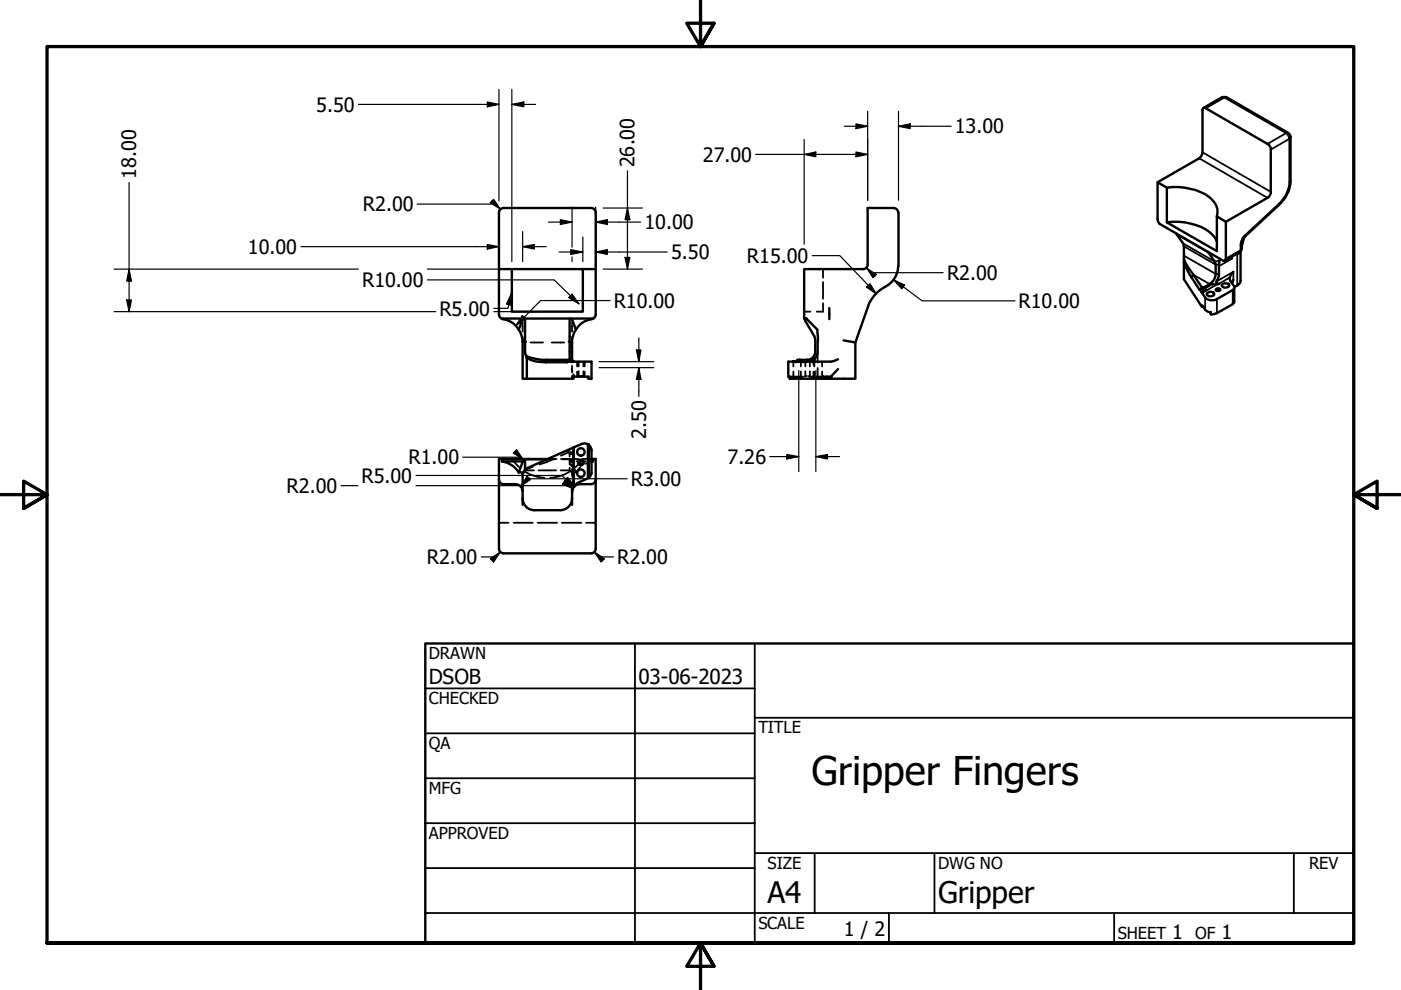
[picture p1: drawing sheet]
<svg xmlns="http://www.w3.org/2000/svg" width="297mm" height="210mm" viewBox="0 0 297 210" stroke-linecap="round" stroke-linejoin="round" font-family="sans-serif">
<!-- layer: Hidden (ANSI) -->
<g fill="none" stroke="#000" stroke-width=".38">
<path d="M174.5 57.1v1.8M174.5 59.8v3.5M110.8 72.2l.3 .2 .5 .1M110.8 68.4v.3M110.8 68.9v1.4M110.8 71.5v1.1M112.5 72.6h2.6M117 72.6h2.6M120.3 76.7v.1M120.3 76.7h.1M121.3 72.2l-.3 .2-.5 .1M121.3 68.4v.3"/>
<path d="M121.3 68.9v1.4M121.3 71.5v1.1M121.3 76.2v.7M121.3 77.6v1.4M121.3 79.7v.6M121.3 78.3v.5M121.5 79.3l.4 .6M122.4 76.7v1M122.4 78.8v1.1M122.6 79.8v.1M122.6 79.7h.4M122.7 76.7v1"/>
<path d="M122.7 78.7v1M123.7 78.7v1h-.4M123.7 76.7v1M123.8 79.8v.1M124 76.7v1M124 78.8v1.1M167.4 79.9h2.8M168 79.9h.1M168.2 76.7v1M168.2 78.8v1.1M168.6 76.7h.1M168.7 76.7v.1"/>
<path d="M168.8 76.6l-.1 .2h.7M169.8 76.7v1M169.8 78.8v1.1M170 76.8h.7M170.5 66.1h1.3M170.6 79.8v.1M170.7 79.7h.4M170.8 76.7v1M170.8 78.7v1M170.8 76.7l-.1 .1M171.1 76.3l-.1 .2M171.3 76.7l-.6 .1"/>
<path d="M171.4 79.7h.4M171.6 79.9h2.8M171.7 76.7v1M171.7 78.7v1M171.8 79.8v.1M172.5 75.9l-.5 .5M172.5 75.9v1.5M172.5 78.8v1.5M172.5 75.7v.2M172.7 75.4l-.1 .2M172.7 76.7v1M172.7 78.8v1.1"/>
<path d="M173.4 74.6v2.3M173.4 78v2.3M174.3 76.7v1M174.3 78.8v1.1M174.5 64.3v1.8h-1.3M108.5 97.3l1.6 1.8M111.1 99.8a7.8 7.8 0 0 0 4.3 1.5M111.3 99.7h1.9M113 99l-1.5 .5M114.2 99.7h3.7M115.7 97.5l.1 .2M115.9 97.8l.1 .2"/>
<path d="M116 98l-1.6 .5M116 97.4h1.6M116.1 97.3h1.9M117.4 97.3l-1.4 .7M118.9 99.7h1.9M118.9 97.3h3.7M119.2 97.4h1.6M120.3 95.5v.1M120.3 95.6h.4M120.6 95.9l-1.7 .7M120.7 96l.1 .2M120.8 99.2v.5l.2 .2"/>
<path d="M120.8 96.2v.6M120.8 97.4v1.1M120.8 98v.1M120.8 97.4l.1 .1M120.9 98.3l.3 .5M121 99.8a7.8 7.8 0 0 1-4.4 1.5M121 95.8l.2 .3M121.1 97.7l.1 .1M121.2 96.2h.1M121.2 97.8l.3 .9M121.2 97.8h.5M121.3 96.2h.1"/>
<path d="M121.3 96.2v.1M121.4 99.3l-.1 .2v1.4M121.4 99.1l.3 .6M121.8 99.4l.3 .8M122.2 97.8h.5M123 99.1l-.9 1.1-.2-.1M123.6 97.8h.6M124.8 97.8h.6M125.4 97.9l-1.3 .4M125.4 97.3h-1.8l-1.6 1.8M167.4 80.2v.1M167.5 80.2h2.7"/>
<path d="M168 80v.2M171.6 80.2h2.8M174.4 80.2v.1M105.8 110.8h2M108.9 110.8h4.1M114 110.8h4.1M119.1 110.8h4.2M121.2 100l.2 .2M121.3 102.3v1.4M121.3 103.8v.4M121.7 103.2l-.2 .3M121.7 100.1l-.2 .1"/>
<path d="M124.3 110.8h2"/>
</g>
<g fill="#000">
<circle cx="120.3" cy="76.8" r=".19"/>
<circle cx="123.7" cy="79.7" r=".19"/>
<circle cx="168.1" cy="76.6" r=".19"/>
<circle cx="168.2" cy="76.7" r=".19"/>
<circle cx="168.7" cy="76.7" r=".19"/>
<circle cx="169.4" cy="76.7" r=".19"/>
<circle cx="169.4" cy="76.6" r=".19"/>
<circle cx="174.4" cy="79.9" r=".19"/>
<circle cx="120.8" cy="96.3" r=".19"/>
<circle cx="120.8" cy="96.2" r=".19"/>
<circle cx="121.2" cy="96.1" r=".19"/>
<circle cx="121.2" cy="96.2" r=".19"/>
<circle cx="121.3" cy="96.2" r=".19"/>
<circle cx="167.5" cy="80.2" r=".19"/>
<circle cx="168.1" cy="80.3" r=".19"/>
<circle cx="174.4" cy="80.2" r=".19"/>
<circle cx="121.3" cy="100.2" r=".19"/>
</g>
<!-- layer: Visible (ANSI) -->
<g fill="none" stroke="#000" stroke-width=".51">
<path d="M245.4 38.6l2 1.2M247.4 39.8v7.4l10.6 6v-7.3M247.4 39.8a13.2 13.2 0 0 1 8.9 2 3.7 3.7 0 0 1 1.7 4.1M255.1 22.9l.6 .1 13 7.5a1.4 1.4 0 0 1 .7 1.2v9a1.63 1.63 0 0 1-.7 1.2l-8.8 5.1v7.8l-.2 .5h-.2l-13.6-7.8-.4-.7-.1-8.2 8.9-5a1.63 1.63 0 0 0 .7-1.3v-9zM259.1 20.7l.5-.2 .4 .2M259.1 20.6l-4 2.3M260 20.6l13.1 7.6M273.1 28.2l.4 .4 .1 .5M273.6 29.1v9.2a7.6 7.6 0 0 1-2.5 5.2l-7.4 7a3 3 0 0 0-.4 2.2M105.8 45.1v21.5M105.8 57.1h2.7M106.8 44.1a.98 .98 0 0 0-1 1"/>
<path d="M106.8 44.1h18.5a.98 .98 0 0 1 1 1M108.5 57.1h15.1v9h-15.1zM123.6 57.1h2.7M126.3 45.1v21.5M183 57.1h-12.5v10.4h.5l2.3 2.4 .1 1.6-.1 3.4-.2 .7-.4 .6M184 56.1a.98 .98 0 0 1-1 1M189.5 44.1a.98 .98 0 0 1 .9 1M189.5 44.1h-5.5v12M190.4 56.3a5 5 0 0 1-2.7 4.5M190.5 45.1v11.3M247.4 47.2a12.9 12.9 0 0 1 9 2l1.2 1.3 .4 .7M249.4 49.5l1.6 2.4v3.8"/>
<path d="M251 55.7l1.6 3.1M251 55.7v3.5l3.8 5.9 .1-.4a2.01 2.01 0 0 0 1.8 1.5M251 55l1 1.9 1 1.4M253 58.3l1.9 2.7 .4-.1 1.2-.7M253 58.3l-.4 .5M256.1 53.4l.1 .2a4.8 4.8 0 0 1 1.3 5.5l-1 1.1M258 45.9l1.9 1.1M258.7 54.9l-.3 1.2a5.9 5.9 0 0 1-.5 3.6v.3l.3 .2h.2h-1.9M261.5 57.6l-.5 .7a1.32 1.32 0 0 0 .3 1.9l.4 .5-.1 .5-.2 .3-3.4 1.9a2.02 2.02 0 0 1-2.5-.3l-2.9-4.3M261.5 59.3l-.3 .7M262.8 53.5l-3.1 1.8M263 53.4l-.7 .5"/>
<path d="M263 53.3v6.2a1.71 1.71 0 0 1-1.3 1.4M263.3 52.6l-.2 .5-.3 .4M263.8 50.3l-.5 1.9M105.8 66.7a.98 .98 0 0 0 .6 .9M110 69.9l.5 1a7.6 7.6 0 0 1 .3 3.7v5.7h.9M110 69.9a5.2 5.2 0 0 0-3.6-2.4h19.3a5.2 5.2 0 0 0-4.4 5.1v3.6l.2 .4 .3 .1M110.9 67.5l-.9 2.4M111.3 67.5v7.1l.2 .8a8.8 8.8 0 0 0 4.5 .9M111.5 75.4l.2 .5M111.7 75.9l.8 .4a7.5 7.5 0 0 0 3.2 .5M111.7 75.9v4.4h9.8l.2-.4h3.1M115.7 76.8h4.6v-.1l1-.1 4.1 .1v3.6h-.6l-.1-.1v-.3"/>
<path d="M116 76.3h4.8l.1 .1M116 76.3l-.3 .5M120.8 67.5v8.8l.2 .2M121.1 76.5l.3 .1M121.2 67.5l.9 2.4M126.3 66.7a.98 .98 0 0 1-.6 .9M168.8 76.6l.3-.3h2l1.5 .4M169.4 76.6l-1.4 .1M170.6 67.5l.1 .4M170.7 68l1.9 3.3 .2 .8M172.7 76.2l-.2 .4 .4 .1M172.8 72.2v2.4a1.75 1.75 0 0 1-1.7 1.7"/>
<path d="M175.8 65.3v2.4M176.1 79.9h-1.7v.4M177.7 76.2l-1.6 .5h-9v3.2h.3v.4h7M177.7 78.3l-1.6 1.6h.2l-.3 .3 .1 .1M181.4 72.6v7.7h-7M187.4 61a7.2 7.2 0 0 0-3.4 4.1l-2.6 7.5-2.5-.4M187.7 60.8l-.3 .2M254.4 61.3l.7 .2 .6-.1M255 64.9l-.1 .1M255.9 62.1a1.13 1.13 0 0 1 1.5 .1v.3a.97 .97 0 0 1-1.6-.1zM257.8 61.3a.62 .62 0 0 1 1 .1 .59 .59 0 0 1-1.1 .1zM259.1 60.4a1.06 1.06 0 0 1 1.5 0v.2a.97 .97 0 0 1-1.6 0z"/>
<path d="M261.7 61l-.1 3.2-3.6 2.2-1.3 .2v-.4M106.4 97.8a5.2 5.2 0 0 1 3.6 2.4M106.4 97.3v.5M106.4 97.8h4.5M110.9 97.8l-.9 2.4M111.3 97.4v2.3M111.3 97.4l-.4 .4M111.3 97.4h4.7M116.1 97.3h-10.3v19M121.5 94.9v8.1M121.7 94.8v8.3l.2-.1-.4 .4-.2 1.1M122.7 97.8h.9"/>
<path d="M123.3 94.1a1.49 1.49 0 0 1 1.5 .2M123.3 94.1l-11.6 5.2-.9 .9v5.5M124.7 94.3h.1v7l-.1-.1zM124.8 94.3h.1M124.8 94.3l.5 .5 .1 .7M125.4 95.5v4.7l-.1 .6-.6 .5M125.4 97.3h.3M125.4 97.8h.3M125.7 97.8v-.5h.6v19M125.7 97.8l-.3 .1M174.4 80.2h1.6M105.8 116.3a.98 .98 0 0 0 1 1"/>
<path d="M105.8 101.7a.98 .98 0 0 0 1 1M106.8 102.7h2.9l.5 .3 .4 .4 .2 .8M110 100.2h.8M110.8 105.7v1.3M110.8 105.7a2.51 2.51 0 0 0 2.5 2.5M121.3 105.7a2.51 2.51 0 0 1-2.5 2.5h-5.5M121.7 102.9l-.4 .8v3.3M124.8 101.3l-.4 .2a6.7 6.7 0 0 0-2.6 1.5M124.8 101.3h.1M126.3 116.3a.98 .98 0 0 1-1 1h-18.5M126.3 101.7a.98 .98 0 0 1-1 1h-2.5l-1.1 .5"/>
<circle cx="123.2" cy="98" r=".48"/>
<circle cx="123.2" cy="98" r=".6"/>
<circle cx="123.2" cy="95.8" r=".79"/>
<circle cx="123.2" cy="100.3" r=".79"/>
</g>
<g fill="#000">
<circle cx="120.8" cy="76.3" r=".25"/>
<circle cx="168.1" cy="76.6" r=".25"/>
<circle cx="169.4" cy="76.6" r=".25"/>
<circle cx="169.4" cy="76.3" r=".25"/>
<circle cx="254.5" cy="61.3" r=".25"/>
<circle cx="255.3" cy="60.9" r=".25"/>
<circle cx="167.4" cy="80.3" r=".25"/>
<circle cx="174.4" cy="80.3" r=".25"/>
<circle cx="110.8" cy="100.2" r=".25"/>
</g>
<!-- layer: Visible Narrow (ANSI) -->
<g fill="none" stroke="#000" stroke-width=".38">
<path d="M254.3 33.6l14.4 8.3M255 32.3l14.4 8.4M259.1 20.6l.5 .1M259.6 20.7l-3.9 2.3M259.6 20.7l13.1 7.5M260 20.6l-.4 .1M272.7 28.2l.7 1.2M272.7 28.2l-4 2.3M273.1 28.2h-.4M273.4 38.6a6.9 6.9 0 0 1-2.2 4.6M273.4 29.4l-4 2.3M273.4 29.4v9.2"/>
<path d="M273.6 29.1l-.2 .3M273.6 38.3l-.2 .3M249.5 49.7l6.7 3.9 .1-.1M250.8 51.6l6.8 3.9 1-.3M251 54.2l6.7 3.9h.7M251 52.2l6.7 3.9h.7M253 58.3l3.5 1.9M257.9 59.7l3.6-2.1v1.7l-.2 .8M260.7 58.8l-2.3 1.4M261.1 54.5l.1 .3-.3-.2M261.2 54.5v.3l-2.8 1.6M262.3 53.8v6.8"/>
<path d="M263 52v1.1l-3.1 1.7M263.3 51.6l-.3 .4M263.3 52.7l-.5 .8M264 49.8a2.89 2.89 0 0 0-1 2.2M264 49.8v.3M271.2 43.2l-.1 .3M271.2 43.2l-7.2 6.6M271.5 42.8l.1 .2M271.8 42.5v.2M254.5 61.3l-.1 .1M254.8 60.9l-.4 .4M255.2 60.9l.2 .3-.1-.1"/>
<path d="M255.3 60.9v.2zM255.3 61.2l.1 .2v-.2l.2 .1M255.4 61.4h.1M255.5 61.4l.1-.1-.8 .6M255.5 63.1v2.6M255.6 61.4l-.9 .5M256.7 66.2v.4M257 60.2l-1.5 1-.2-.3M258 63.4v3M258.1 60.2l-3.2 1.9M261.4 61.5v3"/>
</g>
<!-- layer: Border (ANSI) -->
<path d="M148.5 -.1v10l-2.9-5h5.8l-2.9 5 2.9-5M0 104.9h10l-5-2.9v5.8l5-2.9-5 2.9M297 104.9h-10l5-2.9v5.8l-5-2.9 5 2.9M10 199.9v-190h277v190h-277h277M151.4 204.9l-2.9-5 2.9 5h-5.8l2.9-5v10" fill="none" stroke="#000" stroke-width=".7"/>
<!-- layer: Title (ANSI) -->
<g fill="none" stroke="#000" stroke-width=".38">
<path d="M134.6 136.4v63.5M160 136.4v63.5M90.2 146h69.8M90.2 155.5h69.8M160 152.2h127M90.2 165h69.8M90.2 174.5h69.8M90.2 193.6h196.8M90.2 184.1h69.8M160 180.9h127M172.7 180.9v12.7M188.5 193.6v6.3"/>
<path d="M198.1 180.9v12.7M236.2 193.6v6.3M274.3 180.9v12.7"/>
</g>
<path d="M90.2 136.4h196.8v63.5h-196.8z" fill="none" stroke="#000" stroke-width=".51"/>
<!-- layer: Dimension (ANSI) -->
<g fill="none" stroke="#000" stroke-width=".25">
<path d="M105.8 19v23.6M108.5 19v36.5M27.4 38.7v27.4M76 22.1h29.8M103.3 21.6l2.5 .5-2.5 .5zM108.5 22.1l2.6-.5v1zM108.5 22.1h5M133 36.2v20.9M160.2 32.7h23.8M170.5 32.7l2.5-.5v1zM170.5 29.6v22.2M179 26.8h5"/>
<path d="M181.5 32.2l2.5 .5-2.5 .5zM181.5 26.3l2.5 .5-2.5 .5zM184 23.6v18.9M190.5 26.8l2.5-.5v1zM190.5 26.8h11.2M190.5 23.6v18.9M24.2 57.1h51.7M27.4 57.1l.5 2.5h-1zM63.8 52.3h42M88.5 43.3h16.5l-.7-.7 1.8 1.8M90.6 59.3h26.9l5.2 5.1M90.6 57.1h23.8"/>
<path d="M103.3 51.9l2.5 .4-2.5 .5zM104.6 42.3l1.5 2.1-2.2-1.4zM105.8 44.5v11M110.8 52.3l2.5-.4v.9zM110.8 52.3h5M110.8 49.1v6.4M116.3 47.1h5M118.6 53.4h5M118.8 46.6l2.5 .5-2.5 .5zM121 52.9l2.6 .5-2.6 .5zM121.3 43.9v8.5M121.3 54.5v1"/>
<path d="M123.6 50.3v5.2M126.3 47.1l2.5-.5v1zM126.3 53.4l2.5-.5v1zM126.3 47.1h9.5M126.3 43.9v11.6M126.3 53.4h15.2M127.9 57.1h8.3M127.9 44.1h8.3M132.5 54.6h1l-.5 2.5zM133 44.1l.5 2.5h-1zM172.2 54.2h5.9l7.7 8.1M183.7 56.8l2.1 1.4-.7 .7z"/>
<path d="M183.7 56.8l1.8 1.7-.8-.7h15.3M189.5 59.3l2.3 1.1-.6 .8zM189.5 59.3l6 4.5h19.7M24.2 66.1h68.2M26.9 63.6h1l-.5 2.5zM104.7 66.1h9.7M108.5 62.1l-.1 2.6-1-.2zM108.5 62.1l-.8 3.3h-3M110.7 66.9l.7 .7-2.1 1.5zM121.3 62.3l1.4 2.1-2.1-1.3zM127 77.9h11.6M127 76.7h11.6"/>
<path d="M129.3 63.7h-14.7l-5.3 5.4M134.9 74.2h1l-.5 2.5zM135.4 77.9l.5 2.5h-1zM135.4 71.7v5M135.4 77.9v6.1M169.4 78.6v21.4M173 78.6v21.4M183.7 60.9l.8-.7 1.3 2.1zM98.1 96.9h12.3l-1.2-1.2 1.7 1.7M109.5 95.3l1.4 2.1-2.1-1.4zM163.2 96.8h6.2M166.8 96.4l2.6 .4-2.6 .5z"/>
<path d="M173 96.8l2.5-.4v.9zM173 96.8h5M72.3 103h3.6M88.2 100.8h30.9l2.8 2.4M88.2 103h32.3l-.9-.7 2 1.4M103.9 118.5l2.2-1.5-1.5 2.2zM106.1 117l-1.8 1.8 .7-.7h-3M111.8 101l.7 .7-2.1 1.4zM119.8 101.8l1.8 1.9-2.3-1zM120.3 101.2l1.6 2-2.2-1.2zM126 117l2.1 1.5-.7 .7zM126 117l1.8 1.8-.7-.7h2.9"/>
<path d="M133 101.5h-21l.1-.2-1.7 1.8"/>
</g>
<g fill="#000">
<path d="M103.3 21.6l2.5 .5-2.5 .5z" fill-rule="evenodd"/>
<path d="M108.5 22.1l2.6-.5v1z" fill-rule="evenodd"/>
<path d="M170.5 32.7l2.5-.5v1z" fill-rule="evenodd"/>
<path d="M181.5 32.2l2.5 .5-2.5 .5z" fill-rule="evenodd"/>
<path d="M181.5 26.3l2.5 .5-2.5 .5z" fill-rule="evenodd"/>
<path d="M190.5 26.8l2.5-.5v1z" fill-rule="evenodd"/>
<path d="M27.4 57.1l.5 2.5h-1z" fill-rule="evenodd"/>
<path d="M103.3 51.9l2.5 .4-2.5 .5z" fill-rule="evenodd"/>
<path d="M104.6 42.3l1.5 2.1-2.2-1.4z" fill-rule="evenodd"/>
<path d="M110.8 52.3l2.5-.4v.9z" fill-rule="evenodd"/>
<path d="M118.8 46.6l2.5 .5-2.5 .5z" fill-rule="evenodd"/>
<path d="M121 52.9l2.6 .5-2.6 .5z" fill-rule="evenodd"/>
<path d="M126.3 47.1l2.5-.5v1z" fill-rule="evenodd"/>
<path d="M126.3 53.4l2.5-.5v1z" fill-rule="evenodd"/>
<path d="M132.5 54.6h1l-.5 2.5z" fill-rule="evenodd"/>
<path d="M133 44.1l.5 2.5h-1z" fill-rule="evenodd"/>
<path d="M183.7 56.8l2.1 1.4-.7 .7z" fill-rule="evenodd"/>
<path d="M26.9 63.6h1l-.5 2.5z" fill-rule="evenodd"/>
<path d="M108.5 62.1l-.1 2.6-1-.2z" fill-rule="evenodd"/>
<path d="M110.7 66.9l.7 .7-2.1 1.5z" fill-rule="evenodd"/>
<path d="M121.3 62.3l1.4 2.1-2.1-1.3z" fill-rule="evenodd"/>
<path d="M134.9 74.2h1l-.5 2.5z" fill-rule="evenodd"/>
<path d="M183.7 60.9l.8-.7 1.3 2.1z" fill-rule="evenodd"/>
<path d="M189.5 59.3l2.3 1.1-.6 .8z" fill-rule="evenodd"/>
<path d="M109.5 95.3l1.4 2.1-2.1-1.4z" fill-rule="evenodd"/>
<path d="M135.4 77.9l.5 2.5h-1z" fill-rule="evenodd"/>
<path d="M166.8 96.4l2.6 .4-2.6 .5z" fill-rule="evenodd"/>
<path d="M173 96.8l2.5-.4v.9z" fill-rule="evenodd"/>
<path d="M103.9 118.5l2.2-1.5-1.5 2.2z" fill-rule="evenodd"/>
<path d="M111.8 101l.7 .7-2.1 1.4z" fill-rule="evenodd"/>
<path d="M119.8 101.8l1.8 1.9-2.3-1z" fill-rule="evenodd"/>
<path d="M120.3 101.2l1.6 2-2.2-1.2z" fill-rule="evenodd"/>
<path d="M126 117l2.1 1.5-.7 .7z" fill-rule="evenodd"/>
</g>
<text font-size="8.4" x="172" y="166.3">Gripper Fingers</text>
<g font-size="6.3">
<text x="162.8" y="191.4">A4</text>
<text x="198.9" y="191.6">Gripper</text>
</g>
<g font-size="4.4">
<text x="90.9" y="145.1">DSOB</text>
<text x="135.4" y="145.1">03-06-2023</text>
</g>
<g font-size="4.2">
<text x="67.1" y="23.7">5.50</text>
<text x="202.4" y="28.3">13.00</text>
<text x="134.6" y="35.5" transform="rotate(-90 134.6 35.5)">26.00</text>
<text x="149" y="34.3">27.00</text>
<text x="28.9" y="37.9" transform="rotate(-90 28.9 37.9)">18.00</text>
<text x="77" y="44.8">R2.00</text>
<text x="52.6" y="53.8">10.00</text>
<text x="136.7" y="48.6">10.00</text>
<text x="142.3" y="55">5.50</text>
<text x="158.4" y="55.7">R15.00</text>
<text x="200.8" y="59.3">R2.00</text>
<text x="76.8" y="60.9">R10.00</text>
<text x="130.1" y="65.2">R10.00</text>
<text x="216" y="65.3">R10.00</text>
<text x="93.2" y="66.9">R5.00</text>
<text x="137" y="93" transform="rotate(-90 137 93)">2.50</text>
<text x="86.6" y="98.5">R1.00</text>
<text x="154.2" y="98.3">7.26</text>
<text x="60.8" y="104.5">R2.00</text>
<text x="76.6" y="102.3">R5.00</text>
<text x="133.7" y="103">R3.00</text>
<text x="90.5" y="119.6">R2.00</text>
<text x="130.9" y="119.6">R2.00</text>
<text x="178.9" y="198.5">1 / 2</text>
<text x="248.5" y="199.1">1</text>
<text x="259" y="199.1">1</text>
</g>
<g font-size="3.5">
<text x="90.9" y="139.7">DRAWN</text>
<text x="90.9" y="149.3">CHECKED</text>
<text x="160.8" y="155.5">TITLE</text>
<text x="90.9" y="158.8">QA</text>
<text x="90.9" y="168.3">MFG</text>
<text x="90.9" y="177.8">APPROVED</text>
<text x="162.8" y="184.2">SIZE</text>
<text x="198.9" y="184.2">DWG NO</text>
<text x="277.6" y="184.2">REV</text>
<text x="160.8" y="196.9">SCALE</text>
<text x="237" y="199.1">SHEET</text>
<text x="253.4" y="199.1">OF</text>
</g>
</svg>
